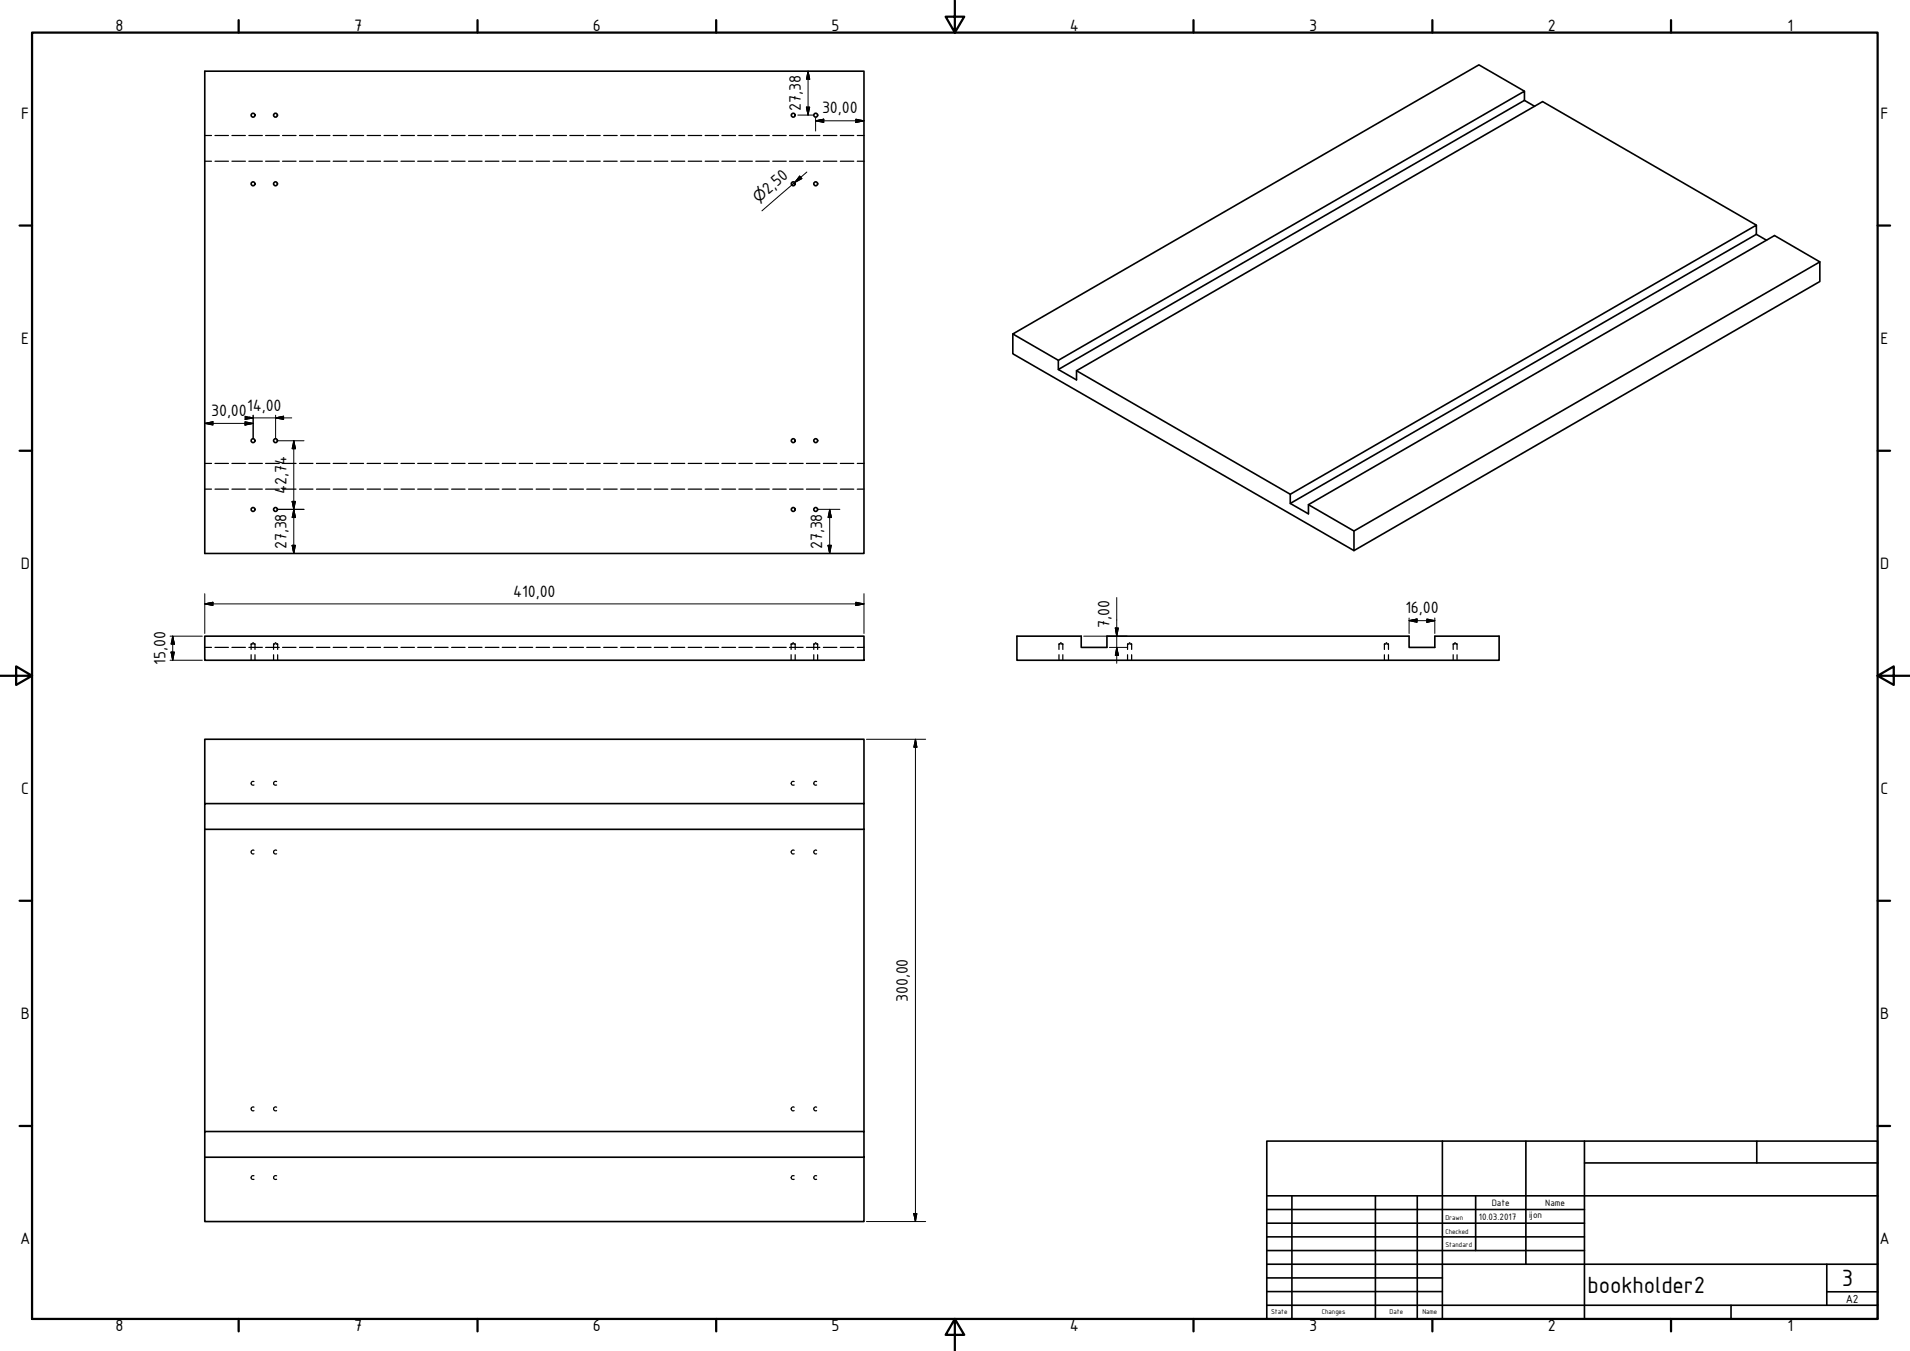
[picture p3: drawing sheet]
<svg xmlns="http://www.w3.org/2000/svg" width="594mm" height="420mm" viewBox="0 0 594 420" stroke-linecap="round" stroke-linejoin="round" font-family="sans-serif">
<!-- layer: Visible (ISO) -->
<g fill="none" stroke="#000" stroke-width=".38">
<path d="M63.7 42.1h2.1M63.7 50.1h2.1M66.9 42.1h4.2M66.9 50.1h4.2M72.1 42.1h4.2M72.1 50.1h4.2M77.4 42.1h4.2M77.4 50.1h4.2M82.6 42.1h4.3M82.6 50.1h4.3M87.9 42.1h4.2M87.9 50.1h4.2"/>
<path d="M93.2 42.1h4.1M93.2 50.1h4.1M98.4 42.1h4.2M98.4 50.1h4.2M103.6 42.1h4.3M103.6 50.1h4.3M108.9 42.1h4.2M108.9 50.1h4.2M114.2 42.1h4.2M114.2 50.1h4.2M119.4 42.1h4.2M119.4 50.1h4.2"/>
<path d="M124.7 42.1h4.2M124.7 50.1h4.2M129.9 42.1h4.3M129.9 50.1h4.3M135.2 42.1h4.2M135.2 50.1h4.2M140.5 42.1h4.2M140.5 50.1h4.2M145.7 42.1h4.2M145.7 50.1h4.2M150.9 42.1h4.3M150.9 50.1h4.3"/>
<path d="M156.2 42.1h4.2M156.2 50.1h4.2M161.5 42.1h4.2M161.5 50.1h4.2M166.8 42.1h4.1M166.8 50.1h4.1M172 42.1h4.2M172 50.1h4.2M177.2 42.1h4.3M177.2 50.1h4.3M182.5 42.1h4.2M182.5 50.1h4.2"/>
<path d="M187.8 42.1h4.2M187.8 50.1h4.2M193 42.1h4.2M193 50.1h4.2M198.2 42.1h4.3M198.2 50.1h4.3M203.5 42.1h4.2M203.5 50.1h4.2M208.8 42.1h4.2M208.8 50.1h4.2M214.1 42.1h4.1M214.1 50.1h4.1"/>
<path d="M219.3 42.1h4.2M219.3 50.1h4.2M224.5 42.1h4.3M224.5 50.1h4.3M229.8 42.1h4.2M229.8 50.1h4.2M235.1 42.1h4.2M235.1 50.1h4.2M240.3 42.1h4.2M240.3 50.1h4.2M245.6 42.1h4.2M245.6 50.1h4.2"/>
<path d="M250.8 42.1h4.2M250.8 50.1h4.2M256.1 42.1h4.2M256.1 50.1h4.2M261.4 42.1h4.2M261.4 50.1h4.2M266.6 42.1h2.1M266.6 50.1h2.1M63.7 144.1h2.1M63.7 152.1h2.1M66.9 144.1h4.2M66.9 152.1h4.2"/>
<path d="M72.1 144.1h4.2M72.1 152.1h4.2M77.4 144.1h4.2M77.4 152.1h4.2M82.6 144.1h4.3M82.6 152.1h4.3M87.9 144.1h4.2M87.9 152.1h4.2M93.2 144.1h4.1M93.2 152.1h4.1M98.4 144.1h4.2M98.4 152.1h4.2"/>
<path d="M103.6 144.1h4.3M103.6 152.1h4.3M108.9 144.1h4.2M108.9 152.1h4.2M114.2 144.1h4.2M114.2 152.1h4.2M119.4 144.1h4.2M119.4 152.1h4.2M124.7 144.1h4.2M124.7 152.1h4.2M129.9 144.1h4.3M129.9 152.1h4.3"/>
<path d="M135.2 144.1h4.2M135.2 152.1h4.2M140.5 144.1h4.2M140.5 152.1h4.2M145.7 144.1h4.2M145.7 152.1h4.2M150.9 144.1h4.3M150.9 152.1h4.3M156.2 144.1h4.2M156.2 152.1h4.2M161.5 144.1h4.2M161.5 152.1h4.2"/>
<path d="M166.8 144.1h4.1M166.8 152.1h4.1M172 144.1h4.2M172 152.1h4.2M177.2 144.1h4.3M177.2 152.1h4.3M182.5 144.1h4.2M182.5 152.1h4.2M187.8 144.1h4.2M187.8 152.1h4.2M193 144.1h4.2M193 152.1h4.2"/>
<path d="M198.2 144.1h4.3M198.2 152.1h4.3M203.5 144.1h4.2M203.5 152.1h4.2M208.8 144.1h4.2M208.8 152.1h4.2M214.1 144.1h4.1M214.1 152.1h4.1M219.3 144.1h4.2M219.3 152.1h4.2M224.5 144.1h4.3M224.5 152.1h4.3"/>
<path d="M229.8 144.1h4.2M229.8 152.1h4.2M235.1 144.1h4.2M235.1 152.1h4.2M240.3 144.1h4.2M240.3 152.1h4.2M245.6 144.1h4.2M245.6 152.1h4.2M250.8 144.1h4.2M250.8 152.1h4.2M256.1 144.1h4.2M256.1 152.1h4.2"/>
<path d="M261.4 144.1h4.2M261.4 152.1h4.2M266.6 144.1h2.1M266.6 152.1h2.1M63.7 201.3h2.1M66.9 201.3h4.2M72.1 201.3h4.2M77.4 201.3h4.2M78.1 200.3h.4M78.1 200.3v1.7M78.1 203.6v1.7M78.3 200.2l-.2 .1"/>
<path d="M78.5 200.1h.4M78.9 200.3h.4M79.1 200.2l.2 .1M79.3 200.3v1.7M79.3 203.6v1.7M82.6 201.3h4.3M85.1 200.3h.4M85.1 200.3v1.7M85.1 203.6v1.7M85.3 200.2l-.2 .1M85.5 200.1h.4M85.9 200.3h.5"/>
<path d="M86.1 200.2l.3 .1M86.4 200.3v1.7M86.4 203.6v1.7M87.9 201.3h4.2M93.2 201.3h4.1M98.4 201.3h4.2M103.6 201.3h4.3M108.9 201.3h4.2M114.2 201.3h4.2M119.4 201.3h4.2M124.7 201.3h4.2M129.9 201.3h4.3"/>
<path d="M135.2 201.3h4.2M140.5 201.3h4.2M145.7 201.3h4.2M150.9 201.3h4.3M156.2 201.3h4.2M161.5 201.3h4.2M166.8 201.3h4.1M172 201.3h4.2M177.2 201.3h4.3M182.5 201.3h4.2M187.8 201.3h4.2M193 201.3h4.2"/>
<path d="M198.2 201.3h4.3M203.5 201.3h4.2M208.8 201.3h4.2M214.1 201.3h4.1M219.3 201.3h4.2M224.5 201.3h4.3M229.8 201.3h4.2M235.1 201.3h4.2M240.3 201.3h4.2M245.6 201.3h4.2M246.1 200.3h.4M246.1 200.3v1.7"/>
<path d="M246.1 203.6v1.7M246.3 200.2l-.2 .1M246.5 200.1h.4M246.9 200.3h.4M247.1 200.2l.2 .1M247.3 200.3v1.7M247.3 203.6v1.7M250.8 201.3h4.2M253.1 200.3h.4M253.1 200.3v1.7M253.1 203.6v1.7M253.3 200.2l-.2 .1"/>
<path d="M253.5 200.1h.4M253.9 200.3h.4M254.1 200.2l.2 .1M254.3 200.3v1.7M254.3 203.6v1.7M256.1 201.3h4.2M261.4 201.3h4.2M266.6 201.3h2.1M329.4 200.3h.4M329.4 200.3v1.7M329.4 203.6v1.7M329.6 200.2l-.2 .1"/>
<path d="M329.8 200.1h.4M330.2 200.3h.4M330.4 200.2l.2 .1M330.6 200.3v1.7M330.6 203.6v1.7M350.7 200.3h.5M350.7 200.3v1.7M350.7 203.6v1.7M350.9 200.2l-.2 .1M351.2 200.1h.3M351.5 200.3h.5M351.8 200.2l.2 .1"/>
<path d="M352 200.3v1.7M352 203.6v1.7M430.6 200.3h.4M430.6 200.3v1.7M430.6 203.6v1.7M430.8 200.2l-.2 .1M431 200.1h.4M431.4 200.3h.5M431.7 200.2l.2 .1M431.9 200.3v1.7M431.9 203.6v1.7M452 200.3h.4"/>
<path d="M452 200.3v1.7M452 203.6v1.7M452.2 200.2l-.2 .1M452.4 200.1h.4M452.8 200.3h.4M453 200.2l.2 .1M453.2 200.3v1.7M453.2 203.6v1.7M79 243.1a.61 .61 0 0 0-.9 .5 .61 .61 0 0 0 .9 .5M86 243.1a.63 .63 0 0 0-.9 .5 .63 .63 0 0 0 .9 .5M247 243.1a.63 .63 0 0 0-.9 .5 .63 .63 0 0 0 .9 .5M254 243.1a.61 .61 0 0 0-.9 .5 .61 .61 0 0 0 .9 .5"/>
<path d="M79 264.5a.61 .61 0 0 0-.7 .1 .61 .61 0 0 0-.1 .7l.2 .2h.6M86 264.5a.63 .63 0 0 0-.9 .5 .63 .63 0 0 0 .9 .5M247 264.5a.63 .63 0 0 0-.9 .5 .63 .63 0 0 0 .9 .5M254 264.5a.61 .61 0 0 0-.7 .1 .61 .61 0 0 0-.1 .7l.2 .2h.6M79 344.3a.61 .61 0 0 0-.7 .1 .61 .61 0 0 0-.1 .8l.2 .2h.6M86 344.3a.63 .63 0 0 0-.9 .6 .63 .63 0 0 0 .9 .5M247 344.3a.63 .63 0 0 0-.9 .6 .63 .63 0 0 0 .9 .5M254 344.3a.61 .61 0 0 0-.7 .1 .61 .61 0 0 0-.1 .8l.2 .2h.6M79 365.7a.61 .61 0 0 0-.9 .5 .61 .61 0 0 0 .9 .6M86 365.7a.63 .63 0 0 0-.9 .5 .63 .63 0 0 0 .9 .6M247 365.7a.63 .63 0 0 0-.9 .5 .63 .63 0 0 0 .9 .6M254 365.7a.61 .61 0 0 0-.9 .5 .61 .61 0 0 0 .9 .6"/>
</g>
<!-- layer: Visible Narrow (ISO) -->
<g fill="none" stroke="#000" stroke-width=".51">
<path d="M63.7 22.1h205v150h-205zM474.2 28.4l-14.2-8.2-145 83.7 14.2 8.2M474.2 31.2l3.1 1.9M546.3 70l-66.5-38.4-145 83.7v2.9l-5.6-3.3M546.3 72.9l3.2 1.8M566 81.4v6.1l-144.9 83.7M315 103.9v6.1l106.1 61.2v-6.1M329.2 112.1l145-83.7v2.8l-145 83.7zM334.8 115.3l66.5 38.4M401.3 156.6l5.7 3.2v-2.8l144.9-83.7 14.1 8.1-144.9 83.7-14.1-8.1M401.3 153.7l145-83.7v2.9l-145 83.7zM63.7 197.8h205v7.5h-205z"/>
<path d="M316.3 197.8h20v3.5h8v-3.5h94v3.5h8v-3.5h20v7.5h-150zM63.7 257.9v-8h205v8M63.7 249.9v-20h205v20M63.7 257.9h205M63.7 257.9v94M268.7 257.9v94M63.7 351.9h205v28h-205zM63.7 359.9h205"/>
<circle cx="78.7" cy="35.8" r=".6"/>
<circle cx="85.7" cy="35.8" r=".6"/>
<circle cx="246.7" cy="35.8" r=".6"/>
<circle cx="253.7" cy="35.8" r=".6"/>
<circle cx="78.7" cy="57.2" r=".6"/>
<circle cx="85.7" cy="57.2" r=".6"/>
<circle cx="246.7" cy="57.2" r=".6"/>
<circle cx="253.7" cy="57.2" r=".6"/>
<circle cx="78.7" cy="137" r=".6"/>
<circle cx="85.7" cy="137" r=".6"/>
<circle cx="246.7" cy="137" r=".6"/>
<circle cx="253.7" cy="137" r=".6"/>
<circle cx="78.7" cy="158.4" r=".6"/>
<circle cx="85.7" cy="158.4" r=".6"/>
<circle cx="246.7" cy="158.4" r=".6"/>
<circle cx="253.7" cy="158.4" r=".6"/>
</g>
<!-- layer: Border (ISO) -->
<g fill="none" stroke="#000" stroke-width=".7">
<path d="M10 10.1h574v400.1h-574zM74.2 6.3v3.8M148.5 6.3v3.8M222.8 6.3v3.8M297 .2v9.9l-2.9-4.9h5.8l-2.9 4.9M371.2 6.3v3.8M445.5 6.3v3.8M519.7 6.3v3.8M6.1 70.1h3.9M584 70.1h3.9M6.1 140.2h3.9M584 140.2h3.9"/>
<path d="M0 210.2h10l-5-3v5.8l5-2.8M584 210.2l5 2.8v-5.8l-5 3h10M6.1 280.1h3.9M584 280.1h3.9M6.1 350.2h3.9M584 350.2h3.9M74.2 410.2v3.9M148.5 410.2v3.9M222.8 410.2v3.9M297 410.2l2.9 4.9h-5.8l2.9-4.9v10M371.2 410.2v3.9M445.5 410.2v3.9"/>
<path d="M519.7 410.2v3.9"/>
</g>
<!-- layer: Title (ISO) -->
<g fill="none" stroke="#000" stroke-width=".51">
<path d="M394 354.9h190v55.3h-190zM448.6 354.9v55.3M474.6 354.9v38.3M492.8 354.9v55.3M546.4 354.9v6.8M394 376.2h98.8M394 371.9h190M401.8 371.9v38.3M427.8 371.9v38.3M440.8 371.9v38.3M459 371.9v17M492.8 361.7h91.2"/>
<path d="M394 380.4h98.8M394 384.7h98.8M394 388.9h98.8M394 393.2h190M394 397.4h54.6M568.2 393.2v12.7M394 405.9h190M394 401.7h54.6M538.4 405.9v4.3M568.2 401.7h15.8"/>
</g>
<!-- layer: Symbol (ISO) -->
<g fill="none" stroke="#000" stroke-width=".31">
<path d="M248.2 35.8h4.7M250.8 33.3h1l-.5 2.5zM251.3 22.1l.5 2.5h-1zM251.3 22.1v13.7M253.7 37.6l2.5-.5v1zM253.7 37.6h15M253.7 36.6v4.1M266.2 37.1l2.5 .5-2.5 .5zM247.2 56.7l-10.2 8.9M247.2 56.7l-.9 .9M248.7 54.8l.7 .7-2.2 1.2zM251 53.5l-3.8 3.2"/>
<path d="M63.7 131.7l2.5-.5v1zM63.7 131.7h15M76.2 131.2l2.5 .5-2.5 .5zM77.5 130h1.2l-1.2 .2M77.5 129.7l1.2 .3h12M78.7 129.1v7.1M85.7 130l2.5-.5v1zM85.7 129.1v7.1M86.5 137.1h8.1M91.4 137.1l.5 2.5h-1zM91.4 137.1v35M86.5 158.4h8.1"/>
<path d="M90.9 155.9h1l-.5 2.5zM91.4 158.4l.5 2.6h-1zM254.5 158.4h6.7M258.1 158.4l.5 2.6h-1zM258.1 158.4v13.7M90.9 169.6h1l-.5 2.5zM257.6 169.6h1l-.5 2.5zM52.9 197.8h10M53.7 197.8l.5 2.5h-1zM53.7 197.8v7.5M63.7 187.8l2.5-.5v1zM63.7 187.8h205"/>
<path d="M63.7 184.6v12.4M266.2 187.3l2.5 .5-2.5 .5zM268.7 184.6v12.4M337.1 197.8h13.4M346.9 195.3h1l-.6 2.5zM347.3 185.8v20.5M438.3 193l2.5-.5v1zM438.3 193h8M438.3 192.2v4.8M443.8 192.5l2.5 .5-2.5 .5zM446.3 192.2v4.8M52.9 205.3h10"/>
<path d="M53.2 202.8h1l-.5 2.5zM345.1 201.3h5.4M347.3 201.3l.6 2.5h-1zM269.5 229.9h18.4M284.7 229.9l.5 2.5h-1zM284.7 229.9v150M269.5 379.9h18.4M284.2 377.4h1l-.5 2.5z"/>
</g>
<g fill="#000" stroke="#000" stroke-width=".31">
<path d="M250.8 33.3l.5 2.5zM250.8 33.3h1l-.5 2.5zM251.3 22.1l.5 2.5zM251.3 22.1l.5 2.5h-1zM253.7 37.6l2.5-.5zM253.7 37.6l2.5-.5v1zM266.2 38.1l2.5-.5zM266.2 37.1l2.5 .5-2.5 .5zM248.7 54.8l-1.5 1.9zM248.7 54.8l.7 .7-2.2 1.2zM63.7 131.7l2.5-.5zM63.7 131.7l2.5-.5v1z"/>
<path d="M76.2 130.5l2.5-.5zM76.2 129.5l2.5 .5-2.5 .5zM76.2 132.2l2.5-.5zM76.2 131.2l2.5 .5-2.5 .5zM85.7 130l2.5-.5zM85.7 130l2.5-.5v1zM91.4 137.1l.5 2.5zM91.4 137.1l.5 2.5h-1zM90.9 155.9l.5 2.5zM90.9 155.9h1l-.5 2.5zM90.9 169.6l.5 2.5zM90.9 169.6h1l-.5 2.5z"/>
<path d="M91.4 158.4l.5 2.6zM91.4 158.4l.5 2.6h-1zM257.6 169.6l.5 2.5zM257.6 169.6h1l-.5 2.5zM258.1 158.4l.5 2.6zM258.1 158.4l.5 2.6h-1zM63.7 187.8l2.5-.5zM63.7 187.8l2.5-.5v1zM266.2 188.3l2.5-.5zM266.2 187.3l2.5 .5-2.5 .5zM346.9 195.3l.4 2.5zM346.9 195.3h1l-.6 2.5z"/>
<path d="M438.3 193l2.5-.5zM438.3 193l2.5-.5v1zM443.8 193.5l2.5-.5zM443.8 192.5l2.5 .5-2.5 .5zM53.2 202.8l.5 2.5zM53.2 202.8h1l-.5 2.5zM53.7 197.8l.5 2.5zM53.7 197.8l.5 2.5h-1zM347.3 201.3l.6 2.5zM347.3 201.3l.6 2.5h-1zM284.7 229.9l.5 2.5zM284.7 229.9l.5 2.5h-1z"/>
<path d="M284.2 377.4l.5 2.5zM284.2 377.4h1l-.5 2.5z"/>
</g>
<g font-size="7.9">
<text x="572.8" y="400">3</text>
<text x="493.8" y="402.1">bookholder2</text>
</g>
<g font-size="5.5">
<text x="35.9" y="9.8">8</text>
<text x="110.2" y="9.8">7</text>
<text x="184.4" y="9.8">6</text>
<text x="258.6" y="9.8">5</text>
<text x="332.7" y="9.8">4</text>
<text x="407.2" y="9.8">3</text>
<text x="481.4" y="9.8">2</text>
<text x="556" y="9.8">1</text>
<text x="249" y="34.5" transform="rotate(-90 249 34.5)">27,38</text>
<text x="255.7" y="35.3">30,00</text>
<text x="6.6" y="36.9">F</text>
<text x="584.9" y="36.9">F</text>
<text x="239" y="60.6" transform="rotate(-41 239 60.6)">2,50</text>
<text x="6.6" y="106.9">E</text>
<text x="584.9" y="106.9">E</text>
<text x="65.7" y="129.3">30,00</text>
<text x="76.9" y="127.7">14,00</text>
<text x="89.1" y="153.6" transform="rotate(-90 89.1 153.6)">4</text>
<text x="89.1" y="150.8" transform="rotate(-90 89.1 150.8)">2,74</text>
<text x="89.1" y="170.8" transform="rotate(-90 89.1 170.8)">27,38</text>
<text x="255.7" y="170.8" transform="rotate(-90 255.7 170.8)">27,38</text>
<text x="6.5" y="176.9">D</text>
<text x="584.8" y="176.9">D</text>
<text x="159.6" y="185.5">410,00</text>
<text x="437.1" y="190.7">16,00</text>
<text x="345.1" y="195.2" transform="rotate(-90 345.1 195.2)">7,00</text>
<text x="51.4" y="206.7" transform="rotate(-90 51.4 206.7)">15,00</text>
<text x="6.6" y="246.9">C</text>
<text x="584.9" y="246.9">C</text>
<text x="282.4" y="311.6" transform="rotate(-90 282.4 311.6)">300,00</text>
<text x="6.5" y="316.9">B</text>
<text x="584.8" y="316.9">B</text>
<text x="6.3" y="386.9">A</text>
<text x="584.6" y="386.9">A</text>
<text x="35.9" y="414.1">8</text>
<text x="110.2" y="414.1">7</text>
<text x="184.4" y="414.1">6</text>
<text x="258.6" y="414.1">5</text>
<text x="332.7" y="414.1">4</text>
<text x="407.2" y="414.1">3</text>
<text x="481.4" y="414.1">2</text>
<text x="556" y="414.1">1</text>
</g>
<text font-size="4.6" x="236" y="63.2" transform="rotate(-41 236 63.2)">⌀</text>
<text font-size="3.9" x="574.1" y="405.1">A2</text>
<g font-size="3.1">
<text x="464" y="375.1">Date</text>
<text x="480.6" y="375.1">Name</text>
<text x="460" y="379.4">10.03.2017</text>
<text x="475.6" y="378.8">ijon</text>
</g>
<g font-size="2.3">
<text x="449.6" y="379.4">Drawn</text>
<text x="449.6" y="383.6">Checked</text>
<text x="449.6" y="387.9">Standard</text>
<text x="395.4" y="408.8">State</text>
<text x="411.1" y="408.5">Changes</text>
<text x="432.2" y="408.8">Date</text>
<text x="442.4" y="408.8">Name</text>
</g>
</svg>
